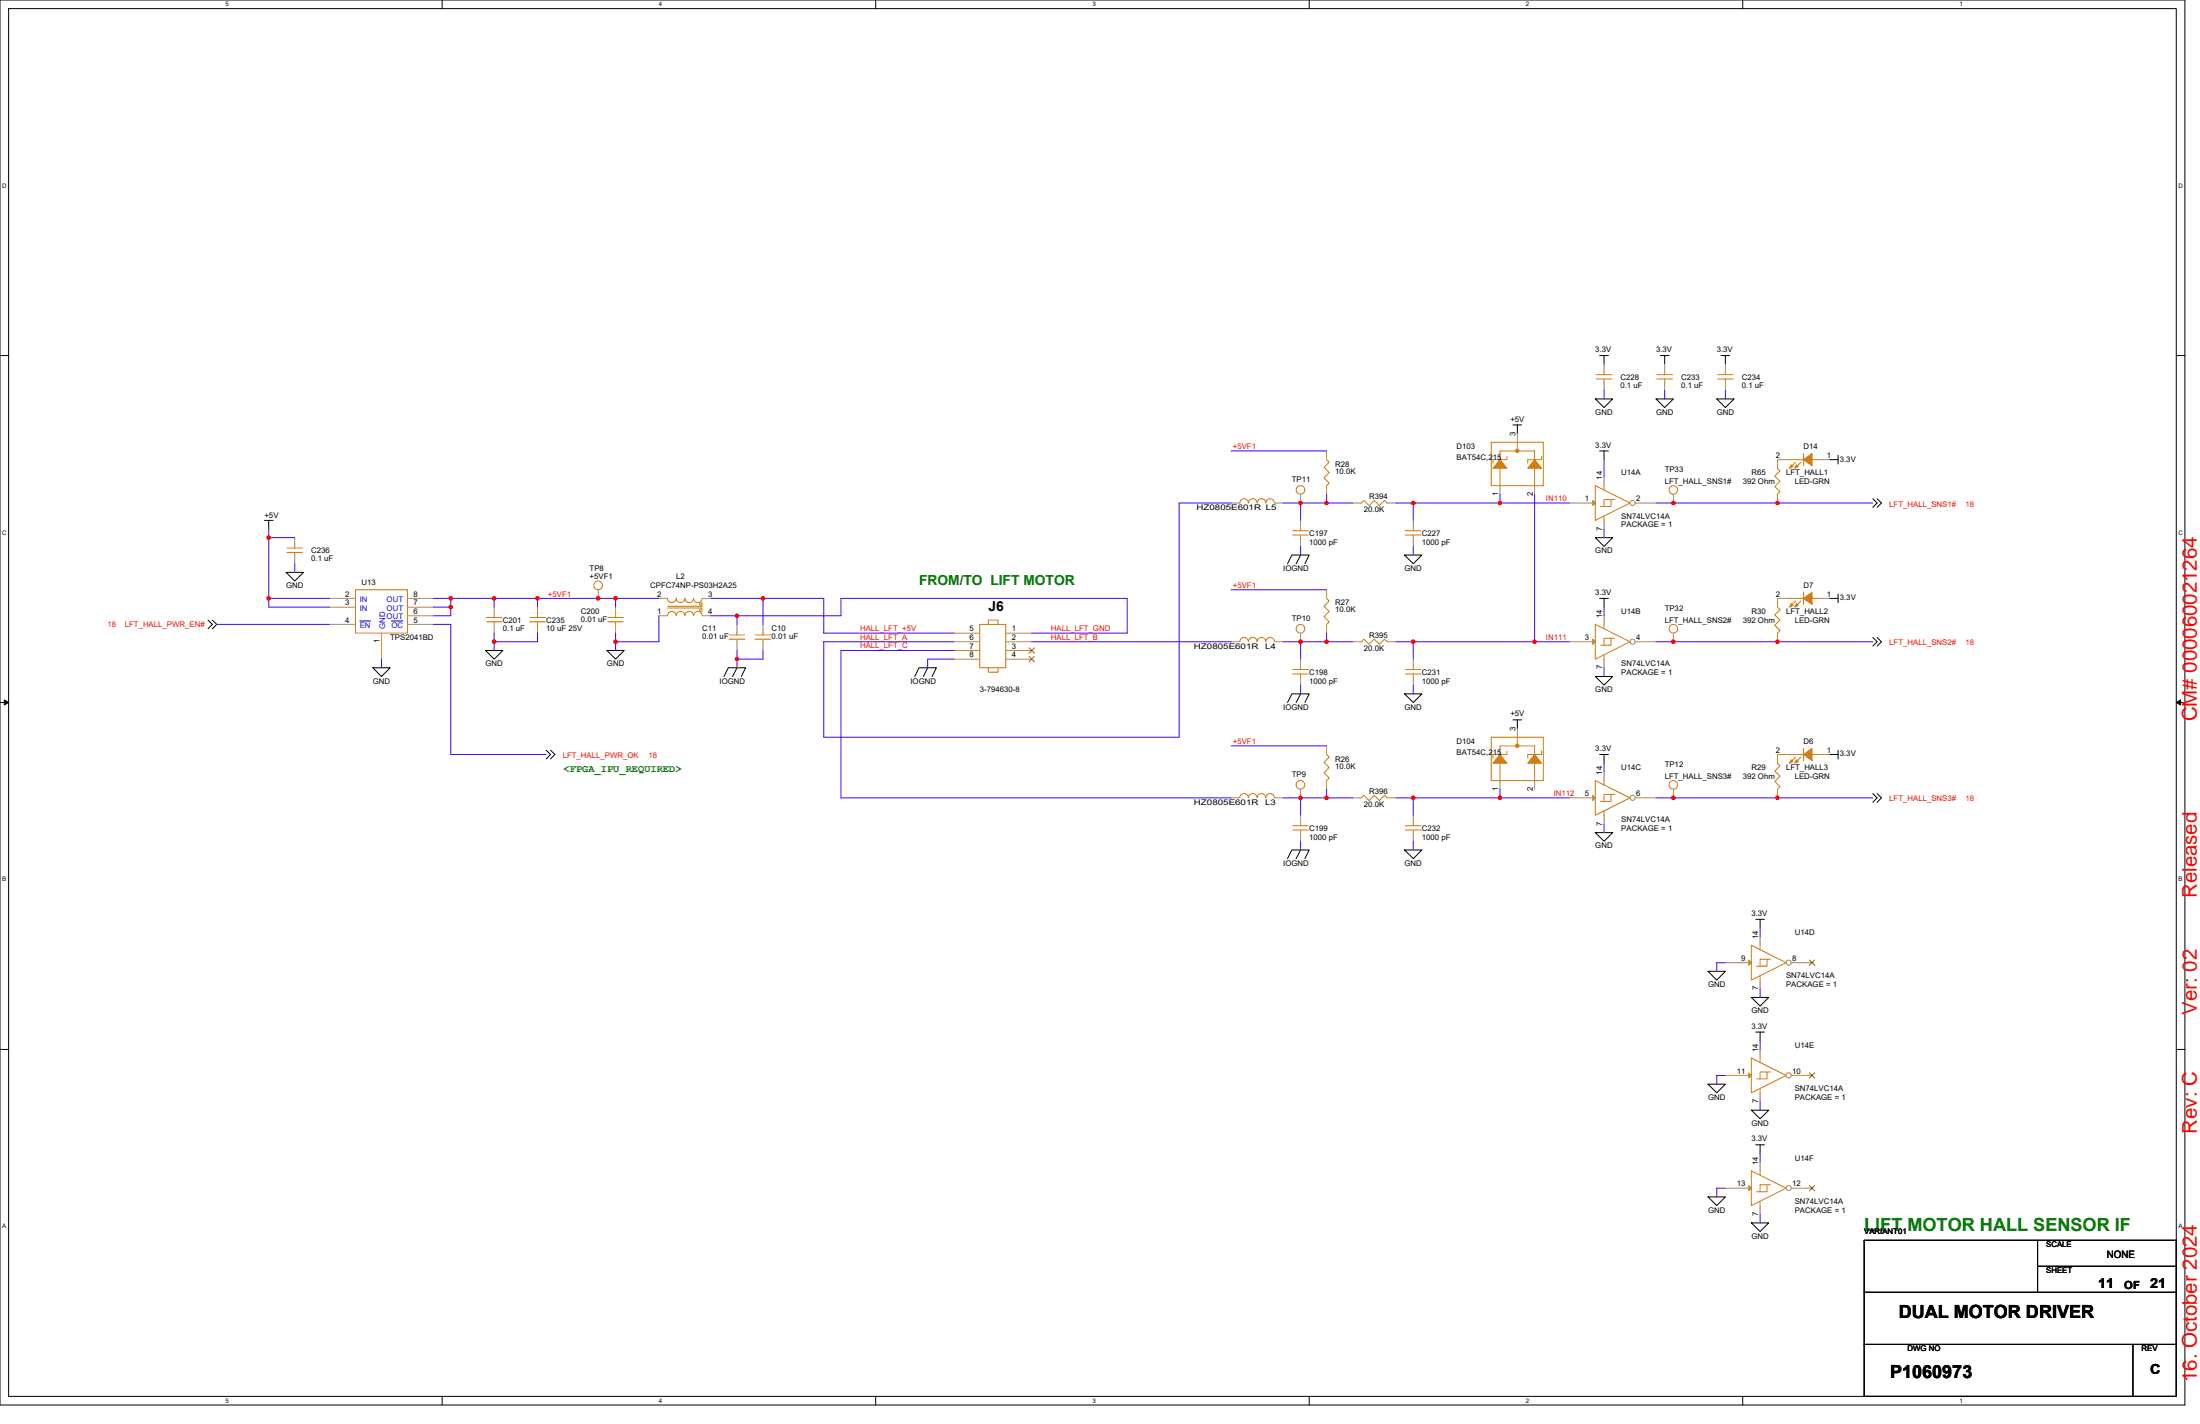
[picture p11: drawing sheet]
<svg xmlns="http://www.w3.org/2000/svg" width="432mm" height="279mm" viewBox="0 0 432 279" stroke-linecap="round" stroke-linejoin="round" font-family="sans-serif">
<path d="M0 0h428.8v275.7h-428.8zM1.7 1.7h425.4v272.3h-425.4z" fill="none" stroke="#000" stroke-width=".2"/>
<g fill="#fff">
<path d="M44.2 .2h.7v1.3h-.7z"/>
<path d="M44.2 274.2h.7v1.3h-.7z"/>
</g>
<path d="M86.8 0v1.7M86.8 274v1.7" fill="none" stroke="#000" stroke-width=".2"/>
<g fill="#fff">
<path d="M129.3 .2h.7v1.3h-.7z"/>
<path d="M129.3 274.2h.7v1.3h-.7z"/>
</g>
<path d="M171.9 0v1.7M171.9 274v1.7" fill="none" stroke="#000" stroke-width=".2"/>
<g fill="#fff">
<path d="M214.4 .2h.7v1.3h-.7z"/>
<path d="M214.4 274.2h.7v1.3h-.7z"/>
</g>
<path d="M257 0v1.7M257 274v1.7" fill="none" stroke="#000" stroke-width=".2"/>
<g fill="#fff">
<path d="M299.5 .2h.7v1.3h-.7z"/>
<path d="M299.5 274.2h.7v1.3h-.7z"/>
</g>
<path d="M342.1 0v1.7M342.1 274v1.7" fill="none" stroke="#000" stroke-width=".2"/>
<g fill="#fff">
<path d="M384.6 .2h.7v1.3h-.7z"/>
<path d="M384.6 274.2h.7v1.3h-.7z"/>
<path d="M.4 35.7h.9v1.4h-.9z"/>
<path d="M427.6 35.7h.8v1.4h-.8z"/>
<path d="M.4 103.8h.9v1.3h-.9z"/>
<path d="M427.6 103.8h.8v1.3h-.8z"/>
</g>
<path d="M0 69.8h1.7M427.1 69.8h1.7" fill="none" stroke="#000" stroke-width=".2"/>
<g fill="#fff">
<path d="M.4 171.9h.8v1.3h-.8z"/>
<path d="M427.6 171.9h.7v1.3h-.7z"/>
</g>
<path d="M0 137.8h1.7M427.1 137.8h1.7" fill="none" stroke="#000" stroke-width=".2"/>
<path d="M.8 137.3l.9 .5-.9 .5zM427.1 137.8l.9-.5v1z" fill="#000" stroke="#000" stroke-width=".2"/>
<g fill="#fff">
<path d="M.4 239.9h.8v1.4h-.8z"/>
<path d="M427.6 239.9h.7v1.4h-.7z"/>
</g>
<g fill="none" stroke="#000" stroke-width=".2">
<path d="M313.1 78.3h3.4l-1.7 1.7zM314 69.8h1.7M314.8 69.8v1.7M325 78.3h3.4l-1.7 1.7zM325.9 69.8h1.7M326.7 69.8v1.7M337 78.3h3.4l-1.8 1.7zM337.8 69.8h1.7M338.6 69.8v1.7M296.9 83.4h1.8M297.8 83.4v1.7M314 88.5h1.7"/>
<path d="M314.8 88.5v1.7M359.1 90.2h1.7M360.8 89.3v1.7M367.6 97.9l.8 .8-.8 .8M368.4 97.9l.9 .8-.9 .8M51.9 102.1h1.7M52.7 102.1v1.7M56.2 112.3h3.4l-1.8 1.7zM252.7 110.6l.9-1.7h3.4l-.9 1.7M255.3 108.9l-.9 1.7M275.7 108.9h3.4l-1.7 1.7zM313.1 105.5h3.4l-1.7 1.7z"/>
<path d="M314 117.4h1.7M314.8 117.4v1.7M359.1 117.4h1.7M360.8 116.6v1.7M40.8 121.7l.9 .8-.9 .9M41.7 121.7l.8 .8-.8 .9M73.2 131h3.4l-1.7 1.7zM95.3 127.6h3.4l-1.7 1.7zM119.1 127.6h3.4l-1.7 1.7zM142.1 132.7l.8-1.7h3.4l-.8 1.7M144.7 131l-.9 1.7M179.5 132.7l.9-1.7h3.4l-.9 1.7"/>
<path d="M182.1 131l-.9 1.7M252.7 137.8l.9-1.7h3.4l-.9 1.7M255.3 136.1l-.9 1.7M275.7 136.1h3.4l-1.7 1.7zM313.1 132.7h3.4l-1.7 1.7zM367.6 125.1l.8 .8-.8 .9M368.4 125.1l.9 .8-.9 .9M107.2 147.2l.9 .8-.9 .9M108.1 147.2l.8 .8-.8 .9M296.9 141.2h1.8M297.8 141.2v1.7M314 148h1.7"/>
<path d="M314.8 148v1.8M359.1 148h1.7M360.8 147.2v1.7M367.6 155.7l.8 .8-.8 .9M368.4 155.7l.9 .8-.9 .9M252.7 168.5l.9-1.7h3.4l-.9 1.7M255.3 166.8l-.9 1.7M275.7 166.8h3.4l-1.7 1.7zM313.1 163.4h3.4l-1.7 1.7zM335.2 190.6h3.4l-1.6 1.7zM343.7 195.7h3.5l-1.7 1.7zM344.6 180.4h1.7"/>
<path d="M345.5 180.4v1.7M0 205.9h1.7M335.2 212.7h3.4l-1.6 1.7zM343.7 217.8h3.5l-1.7 1.7zM344.6 202.5h1.7M345.5 202.5v1.7M427.1 205.9h1.7M335.2 234.8h3.4l-1.6 1.7zM343.7 239.9h3.5l-1.7 1.7zM344.6 224.6h1.7M345.5 224.6v1.7M365.9 253.6h61.2"/>
<path d="M365.9 243.4h61.2v30.6h-61.2zM399.9 243.4v10.2M399.9 248.5h27.2M365.9 263.8h61.2M418.6 263.8v10.2"/>
</g>
<g fill="none" stroke="#cc8006" stroke-width=".2">
<path d="M337.1 74.4h3.1M337.1 73.5h3.1M338.6 73.2v.3M338.6 74.4v.5M250.1 98.7a.85 .85 0 0 0-.8-.8 .85 .85 0 0 0-.9 .8 .85 .85 0 0 0-.8-.8 .85 .85 0 0 0-.9 .8 .86 .86 0 0 0-.8-.8 .86 .86 0 0 0-.9 .8 .84 .84 0 0 0-.8-.8 .84 .84 0 0 0-.8 .8M260.4 148l.5 .6-1 1 1 1-1 1 1 1-.5 .6M313.1 153.2l6.8 3.3-6.8 3.5zM314.8 153.2v.8M314.8 159.1v.9M316.2 155.9v1.3h-2.1M316.9 155.9h-2.1v1.3M275.8 162.9h3.1"/>
<path d="M275.8 162h3.1M277.4 161.7v.3M277.4 162.9v.5"/>
</g>
<path d="M338.6 71.5v1.7M338.6 74.9v1.7M241.6 98.7h1.8M250.1 98.7h1.8M260.4 153.2v1.7M260.4 146.3v1.7M277.4 160v1.7M308 156.5h5.1M277.4 163.4v1.7" fill="none" stroke="#a84" stroke-width=".2"/>
<path d="M312.6 156l.5 .5-.5 .6z" fill="#a84" stroke="#a84" stroke-width=".2"/>
<circle cx="320.4" cy="156.5" r=".5" fill="#fff" stroke="#a84" stroke-width=".2"/>
<g fill="none" stroke="#a84" stroke-width=".2">
<path d="M308 98.7h5.1M328.4 97v1.7M97 119.1v1.7M117.4 115.7v1.7M97 122.5v1.7M144.7 122.5v1.7M144.7 125.9v1.7M149.8 122.5v1.7M149.8 125.9v1.7M187.2 124.2h5.1M187.2 127.6h5.1M187.2 125.9h5.1"/>
<path d="M187.2 129.3h5.1M197.4 124.2h5.1M197.4 127.6h5.1M197.4 125.9h5.1M197.4 129.3h5.1M255.3 124.2v1.7M265.5 125.9h1.7M272.3 125.9h1.7M277.4 129.3v1.7M277.4 132.7v1.7M328.4 124.2v1.7M241.6 156.5h1.8"/>
<path d="M250.1 156.5h1.8M294.4 153.2v1.7M297.8 142.9v1.8M301.2 153.2v1.7M314.8 160v1.7M314.8 151.4v1.8M321 156.5h4M348.9 148h1.7M357.4 148h1.7"/>
</g>
<g fill="none" stroke="#cc8006" stroke-width=".2">
<path d="M313.1 95.3l6.8 3.4-6.8 3.4zM314.8 95.3v.8M316.2 98v1.4h-2.1M316.9 98h-2.1v1.4M314.8 101.2v.9M95.5 122h3M95.5 121.2h3M97 120.8v.4M97 122v.5M143.1 125.4h3.1M143.1 124.6h3.1M144.7 124.2v.4"/>
<path d="M144.7 125.4v.5M148.2 125.4h3.1M148.2 124.6h3.1M149.8 124.2v.4M149.8 125.4v.5M192.3 122.5h5.1v8.5h-5.1zM194 122.5v-.8h1.9v.8M194 131v.9h1.9v-.9M267.2 125.9l.5-.5 1 1 1-1 1 1 1.1-1 .5 .5M275.8 132.2h3.1M275.8 131.4h3.1M277.4 131v.4"/>
<path d="M277.4 132.2v.5M243.4 156.5a.84 .84 0 0 1 .8-.8 .84 .84 0 0 1 .8 .8 .86 .86 0 0 1 .9-.8 .86 .86 0 0 1 .8 .8 .85 .85 0 0 1 .9-.8 .85 .85 0 0 1 .8 .8 .85 .85 0 0 1 .9-.8 .85 .85 0 0 1 .8 .8M292.7 144.7h10.2v8.5h-10.2zM294.4 148v-1.7h6.8v1.7M294.4 149.8v3.4M295.8 147.4v.6h-2.8v.7M297.8 144.7v1.6M301.2 149.8v3.4M302.6 147.4v.6h-2.8v.7M350.6 148h3.4M352.4 148.6l-1 1M353.5 148.6l-1.1 1"/>
<path d="M354 146.9v2.3M355.7 148h1.7"/>
<circle cx="328.4" cy="96.1" r=".84"/>
<circle cx="117.4" cy="114.8" r=".84"/>
<circle cx="255.2" cy="123.4" r=".85"/>
<circle cx="328.4" cy="123.4" r=".84"/>
</g>
<g fill="#cc8006" stroke="#cc8006" stroke-width=".2">
<path d="M294.4 148l1.4 1.8h-2.8z"/>
<path d="M301.2 148l1.4 1.8h-2.8z"/>
<path d="M354 148l1.7-1.1v2.3z"/>
<path d="M351.6 149.1l.3 .3-.7 .4z"/>
<path d="M352.6 149.1l.4 .3-.7 .4z"/>
<circle cx="297.8" cy="146.3" r=".33"/>
</g>
<path d="M202 127.1l1 1.1M202 128.8l1 1.1M203 127.1l-1 1.1M203 128.8l-1 1.1" fill="none" stroke="#804000" stroke-width=".2"/>
<path d="M312.6 98.2l.5 .5-.5 .5z" fill="#a84" stroke="#a84" stroke-width=".2"/>
<circle cx="320.4" cy="98.7" r=".5" fill="#fff" stroke="#a84" stroke-width=".2"/>
<path d="M314.8 93.6v1.7M321 98.7h4M314.8 102.1v1.7M348.9 148v1.8M348.9 154.9v1.6M338.6 233.1h5.1" fill="none" stroke="#a84" stroke-width=".2"/>
<path d="M348.9 149.8l.5 .5-1.1 1 1.1 1-1.1 1 1.1 1-.5 .6M343.7 229.7l6.9 3.4-6.9 3.4zM345.5 229.7v.9M345.5 235.7v.8M346.8 232.5v1.3h-2M347.5 232.5h-2v1.3" fill="none" stroke="#cc8006" stroke-width=".2"/>
<path d="M343.2 232.6l.5 .5-.5 .5z" fill="#a84" stroke="#a84" stroke-width=".2"/>
<circle cx="351.1" cy="233.1" r=".5" fill="#fff" stroke="#a84" stroke-width=".2"/>
<g fill="none" stroke="#a84" stroke-width=".2">
<path d="M294.4 95.3v1.7M297.8 85.1v1.7M301.2 95.3v1.7M348.9 97v1.7M350.6 90.2h-1.7v1.7M357.4 90.2h1.7M57.8 105.5v1.7M57.8 108.9v1.7M64.7 117.4h5.1M64.7 119.1h5.1M80 119.1h5.1M80 117.4h5.1"/>
<path d="M277.4 102.1v1.7M277.4 105.5v1.7M350.6 117.4h-1.7v1.7M357.4 117.4h1.7M64.7 122.5h5.1M74.9 124.2v5.1M80 122.5h5.1M80 120.8h5.1M348.9 124.2v1.7M255.3 154.9v1.6M328.4 154.9v1.6M338.6 188.9h5.1"/>
<path d="M345.5 236.5v1.8M345.5 228v1.7M351.6 233.1h4.1"/>
</g>
<path d="M355.2 232.6l1 1.1M356.2 232.6l-1.1 1.1" fill="none" stroke="#804000" stroke-width=".2"/>
<g fill="none" stroke="#cc8006" stroke-width=".2">
<path d="M292.7 86.8h10.2v8.5h-10.2zM294.4 90.2v-1.7h6.8v1.7M294.4 91.9v3.4M295.8 89.5v.7h-2.8v.7M297.8 86.8v1.7M301.2 91.9v3.4M302.6 89.5v.7h-2.8v.7M348.9 91.9l.5 .5-1.1 1 1.1 1-1.1 1.1 1.1 1-.5 .5M350.6 90.2h3.4M352.4 90.7l-1 1M353.5 90.7l-1.1 1M354 89v2.4"/>
<path d="M355.7 90.2h1.7M56.3 108.4h3.1M56.3 107.5h3.1M57.8 107.2v.3M57.8 108.4v.5M69.8 115.7h10.2v8.5h-10.2zM275.8 105h3.1M275.8 104.1h3.1M277.4 103.8v.3M277.4 105v.5M348.9 119.1l.5 .5-1.1 1 1.1 1.1-1.1 1 1.1 1-.5 .5M350.6 117.4h3.4"/>
<path d="M352.4 117.9l-1 1.1M353.5 117.9l-1.1 1.1M354 116.2v2.4M355.7 117.4h1.7M343.7 185.5l6.9 3.4-6.9 3.4zM345.5 185.5v.8M345.5 191.5v.8M346.8 188.2v1.4h-2M347.5 188.2h-2v1.4"/>
<circle cx="255.3" cy="154" r=".84"/>
<circle cx="328.4" cy="154" r=".84"/>
</g>
<g fill="#cc8006" stroke="#cc8006" stroke-width=".2">
<path d="M354 117.4l1.7-1.2v2.4z"/>
<path d="M351.6 118.4l.3 .4-.7 .3z"/>
<path d="M352.6 118.4l.4 .4-.7 .3z"/>
<path d="M354 90.2l1.7-1.2v2.4z"/>
<path d="M351.6 91.2l.3 .3-.7 .4z"/>
<path d="M352.6 91.2l.4 .3-.7 .4z"/>
<path d="M294.4 90.2l1.4 1.7h-2.8z"/>
<path d="M301.2 90.2l1.4 1.7h-2.8z"/>
<circle cx="297.8" cy="88.5" r=".33"/>
</g>
<path d="M70.6 121.8h2.1M76.8 121.8h2.3" fill="none" stroke="#00c" stroke-width=".2"/>
<path d="M343.2 188.4l.5 .5-.5 .5z" fill="#a84" stroke="#a84" stroke-width=".2"/>
<circle cx="351.1" cy="188.9" r=".5" fill="#fff" stroke="#a84" stroke-width=".2"/>
<path d="M314.8 71.5v1.7M314.8 74.9v1.7M265.5 98.7h1.7M272.3 98.7h1.7M260.4 115.7v1.7M241.6 125.9h1.8M250.1 125.9h1.8M260.4 122.5v1.7M308 125.9h5.1M345.5 192.3v1.7M345.5 183.8v1.7M351.6 188.9h4.1" fill="none" stroke="#a84" stroke-width=".2"/>
<path d="M355.2 188.4l1 1M356.2 188.4l-1.1 1" fill="none" stroke="#804000" stroke-width=".2"/>
<path d="M313.3 74.4h3.1M313.3 73.5h3.1M314.8 73.2v.3M314.8 74.4v.5M267.2 98.7l.5-.5 1 1 1-1 1 1 1.1-1 .5 .5M260.4 117.4l.5 .5-1 1.1 1 1-1 1 1 1-.5 .5M250.1 125.9a.85 .85 0 0 0-.8-.8 .85 .85 0 0 0-.9 .8 .85 .85 0 0 0-.8-.8 .85 .85 0 0 0-.9 .8 .86 .86 0 0 0-.8-.8 .86 .86 0 0 0-.9 .8 .84 .84 0 0 0-.8-.8 .84 .84 0 0 0-.8 .8M313.1 122.5l6.8 3.4-6.8 3.4zM314.8 122.5v.9M314.8 128.5v.8M316.2 125.2v1.4h-2.1M316.9 125.2h-2.1v1.4" fill="none" stroke="#cc8006" stroke-width=".2"/>
<path d="M312.6 125.4l.5 .5-.5 .5z" fill="#a84" stroke="#a84" stroke-width=".2"/>
<circle cx="320.4" cy="125.9" r=".5" fill="#fff" stroke="#a84" stroke-width=".2"/>
<g fill="none" stroke="#a84" stroke-width=".2">
<path d="M326.7 71.5v1.7M326.7 74.9v1.7M255.3 97v1.7M129.3 117.4h1.7M137.8 117.4h1.7M255.3 102.1v1.7M255.3 105.5v1.7M129.3 120.8h1.7M137.8 120.8h1.7M255.3 129.3v1.7M255.3 132.7v1.7M314.8 129.3v1.7"/>
<path d="M314.8 120.8v1.7M321 125.9h4M265.5 156.5h1.7M272.3 156.5h1.7M338.6 211h5.1"/>
</g>
<g fill="none" stroke="#cc8006" stroke-width=".2">
<path d="M325.2 74.4h3.1M325.2 73.5h3.1M326.7 73.2v.3M326.7 74.4v.5M131 119.3h6.8M131 119h6.8M134.4 117.4a.85 .85 0 0 1-.8 .8 .85 .85 0 0 1-.9-.8 .85 .85 0 0 1-.8 .8 .85 .85 0 0 1-.9-.8M136.1 117.4a.85 .85 0 0 1-.8 .8 .85 .85 0 0 1-.9-.8M137.4 118.3h.3v.4h-.3zM137.8 117.4a.84 .84 0 0 1-.8 .8 .84 .84 0 0 1-.9-.8M253.7 105h3.1M253.7 104.1h3.1"/>
<path d="M255.3 103.8v.3M255.3 105v.5M131 120.8a.85 .85 0 0 1 .9-.8 .85 .85 0 0 1 .8 .8 .85 .85 0 0 1 .9-.8 .85 .85 0 0 1 .8 .8M134.4 120.8a.85 .85 0 0 1 .9-.8 .85 .85 0 0 1 .8 .8M136.1 120.8a.84 .84 0 0 1 .9-.8 .84 .84 0 0 1 .8 .8M253.7 132.2h3.1M253.7 131.4h3.1M255.3 131v.4M255.3 132.2v.5M267.2 156.5l.5-.5 1 1.1 1-1.1 1 1.1 1.1-1.1 .5 .5M343.7 207.6l6.9 3.4-6.9 3.4zM345.5 207.6v.9"/>
<path d="M345.5 213.6v.8M346.8 210.3v1.4h-2M347.5 210.3h-2v1.4"/>
<circle cx="255.3" cy="96.1" r=".84"/>
<circle cx="137.6" cy="119.7" r=".24"/>
</g>
<path d="M343.2 210.5l.5 .5-.5 .5z" fill="#a84" stroke="#a84" stroke-width=".2"/>
<circle cx="351.1" cy="211" r=".5" fill="#fff" stroke="#a84" stroke-width=".2"/>
<path d="M260.4 95.3v1.7M260.4 88.5v1.7M105.5 119.1v1.7M120.8 119.1v1.7M105.5 122.5v1.7M120.8 122.5v1.7M255.3 160v1.7M255.3 163.4v1.7M345.5 214.4v1.7M345.5 205.9v1.7M351.6 211h4.1" fill="none" stroke="#a84" stroke-width=".2"/>
<path d="M355.2 210.5l1 1M356.2 210.5l-1.1 1" fill="none" stroke="#804000" stroke-width=".2"/>
<g fill="none" stroke="#cc8006" stroke-width=".2">
<path d="M260.4 90.2l.5 .5-1 1 1 1-1 1.1 1 1-.5 .5M104 122h3M104 121.2h3M105.5 120.8v.4M105.5 122v.5M119.3 122h3M119.3 121.2h3M120.8 120.8v.4M120.8 122v.5M253.7 162.9h3.1M253.7 162h3.1M255.3 161.7v.3"/>
<path d="M255.3 162.9v.5"/>
</g>
<g fill="none" stroke="#4200ff" stroke-width=".2">
<path d="M314.8 76.6v1.7M326.7 76.6v1.7M338.6 76.6v1.7M241.6 88.5h18.8M241.6 98.7h-10.2v46h-69.7v-18.8h25.5M251.9 98.7h3.4M255.3 98.7v3.4M255.3 98.7h5.1M260.4 97v1.7M260.4 98.7h5.1M274 98.7h3.4M277.4 98.7h17"/>
<path d="M277.4 98.7v3.4M294.4 97v1.7M294.4 98.7h13.6M301.2 97v28.9M314.8 90.2v3.4M325 98.7h42.6M52.7 105.5h5.1M52.7 117.4v1.7h12M52.7 117.4h12M52.7 105.5v11.9M52.7 103.8v1.7M57.8 110.6v1.7"/>
<path d="M85.1 119.1h3.4M85.1 117.4h3.4v1.7M88.5 119.1v1.7h-3.4M88.5 117.4h8.5M97 117.4h8.5M97 117.4v1.7M105.5 117.4h15.3M105.5 117.4v1.7M120.8 117.4h8.5M120.8 117.4v1.7M139.5 117.4h10.3M149.8 117.4h11.9v6.8h25.5"/>
<path d="M149.8 117.4v5.1M241.6 115.7h18.8M255.3 107.2v1.7M277.4 107.2v1.7M314.8 119.1v1.7M314.8 103.8v1.7M42.5 122.5h22.2M74.9 129.3v1.7M85.1 122.5h3.4v25.5h18.7M97 125.9v1.7M97 124.2v1.7M105.5 124.2v1.7h-8.5"/>
<path d="M120.8 125.9v1.7M129.3 120.8v5.1h-8.5v-1.7M139.5 120.8h5.2v1.7M144.7 120.8h20.4v-3.4h56.1v6.8h-18.7M144.7 129.3v1.7M144.7 127.6v1.7M149.8 127.6v1.7h-5.1M187.2 127.6h-22.1v28.9h76.5M187.2 129.3h-5.1v1.7M202.5 125.9h39.1M251.9 125.9h3.4M255.3 125.9v3.4"/>
<path d="M255.3 134.4v1.7M255.3 125.9h5.1M260.4 124.2v1.7M260.4 125.9h5.1M274 125.9h3.4M277.4 125.9v3.4M277.4 125.9h23.8M277.4 134.4v1.7M301.2 125.9h6.8M314.8 131v1.7M325 125.9h42.6M241.6 146.3h18.8"/>
<path d="M251.9 156.5h3.4M255.3 156.5v3.5M255.3 156.5h5.1M260.4 154.9v1.6M260.4 156.5h5.1M274 156.5h3.4M277.4 156.5h17M277.4 156.5v3.5M294.4 154.9v1.6M294.4 156.5h13.6M314.8 149.8v1.6M325 156.5h42.6"/>
<path d="M255.3 165.1v1.7M277.4 165.1v1.7M314.8 161.7v1.7M338.6 188.9h-1.6v1.7M345.5 194v1.7M345.5 182.1v1.7M338.6 211h-1.6v1.7M345.5 216.1v1.7M345.5 204.2v1.7M338.6 233.1h-1.6v1.7M345.5 238.3v1.6M345.5 226.3v1.7"/>
</g>
<g fill="#f00" stroke="#f00" stroke-width=".2">
<circle cx="348.9" cy="125.9" r=".33"/>
<circle cx="144.6" cy="120.8" r=".33"/>
<circle cx="149.7" cy="117.4" r=".33"/>
<circle cx="144.6" cy="129.3" r=".33"/>
<circle cx="117.4" cy="117.4" r=".33"/>
<circle cx="105.5" cy="117.4" r=".33"/>
<circle cx="52.7" cy="117.4" r=".33"/>
<circle cx="88.5" cy="119.1" r=".33"/>
<circle cx="97" cy="117.4" r=".33"/>
<circle cx="88.5" cy="117.4" r=".33"/>
<circle cx="97" cy="125.9" r=".33"/>
<circle cx="52.7" cy="105.5" r=".33"/>
<circle cx="348.9" cy="156.5" r=".33"/>
<circle cx="348.9" cy="98.7" r=".33"/>
<circle cx="328.4" cy="156.5" r=".33"/>
<circle cx="120.8" cy="125.9" r=".33"/>
<circle cx="277.4" cy="98.7" r=".33"/>
<circle cx="255.3" cy="125.9" r=".33"/>
<circle cx="277.4" cy="125.9" r=".33"/>
<circle cx="277.4" cy="156.5" r=".33"/>
<circle cx="255.3" cy="156.5" r=".33"/>
<circle cx="260.4" cy="125.9" r=".33"/>
<circle cx="260.4" cy="98.7" r=".33"/>
<circle cx="255.3" cy="98.7" r=".33"/>
<circle cx="260.4" cy="156.5" r=".33"/>
<circle cx="120.8" cy="117.4" r=".33"/>
<circle cx="328.4" cy="98.7" r=".33"/>
<circle cx="328.4" cy="125.9" r=".33"/>
<circle cx="294.4" cy="98.7" r=".33"/>
<circle cx="301.2" cy="125.9" r=".33"/>
<circle cx="294.4" cy="156.5" r=".33"/>
</g>
<g font-size="4" fill="#f00">
<text x="431.2" y="141.5" transform="rotate(-90 431.2 141.5)">CM# 000060021264</text>
<text x="431.2" y="176.2" transform="rotate(-90 431.2 176.2)">Released</text>
<text x="431.2" y="199.1" transform="rotate(-90 431.2 199.1)">Ver: 02</text>
<text x="431.2" y="222.5" transform="rotate(-90 431.2 222.5)">Rev: C</text>
<text x="431.2" y="271.2" transform="rotate(-90 431.2 271.2)">16. October 2024</text>
</g>
<text font-size="3.6" fill="#008000" x="365.9" y="241.6">LIFT MOTOR HALL SENSOR IF</text>
<g font-size="3.6">
<text x="372.7" y="258.6">DUAL MOTOR DRIVER</text>
<text x="371" y="270.5">P1060973</text>
</g>
<text font-size="2.7" fill="#008000" x="180.4" y="114.8">FROM/TO LIFT MOTOR</text>
<g font-size="2.7">
<text x="194" y="119.9">J6</text>
<text x="411.8" y="252.7">11</text>
<text x="422" y="252.7">21</text>
<text x="422" y="269.7">C</text>
</g>
<text font-size="2.2" x="416.9" y="252.9">OF</text>
<text font-size="2" fill="#008000" x="110.6" y="151.5">&lt;FPGA_IPU_REQUIRED&gt;</text>
<text font-size="2" x="413.5" y="246.9">NONE</text>
<g font-size="1.5">
<text x="313.1" y="69.1">3.3V</text>
<text x="325" y="69.1">3.3V</text>
<text x="337" y="69.1">3.3V</text>
<text x="318.1" y="74.5">C228</text>
<text x="318.1" y="76.1">0.1 uF</text>
<text x="330" y="74.5">C233</text>
<text x="330" y="76.1">0.1 uF</text>
<text x="341.9" y="74.5">C234</text>
<text x="341.9" y="76.1">0.1 uF</text>
<text x="296.4" y="82.7">+5V</text>
<text x="313.1" y="81.3">GND</text>
<text x="325" y="81.3">GND</text>
<text x="337" y="81.3">GND</text>
<text x="285.9" y="88.2">D103</text>
<text x="297.5" y="85.6" transform="rotate(-90 297.5 85.6)">3</text>
<text x="313.1" y="87.8">3.3V</text>
<text x="348.5" y="89.8">2</text>
<text x="354" y="88.2">D14</text>
<text x="358.6" y="89.8">1</text>
<text x="253.6" y="94.6">TP11</text>
<text x="262.1" y="91.6">R28</text>
<text x="262.1" y="92.9">10.0K</text>
<text x="285.9" y="90.2">BAT54C,215</text>
<text x="314.5" y="94.1" transform="rotate(-90 314.5 94.1)">14</text>
<text x="318.2" y="93.3">U14A</text>
<text x="326.7" y="92.6">TP33</text>
<text x="326.7" y="95">LFT_HALL_SNS1#</text>
<text x="342.1" y="95">392 Ohm</text>
<text x="343.7" y="93.3">R65</text>
<text x="350.6" y="93.3">LFT_HALL1</text>
<text x="352.3" y="95">LED-GRN</text>
<text x="361.1" y="90.6">3.3V</text>
<text x="51.9" y="101.6">+5V</text>
<text x="234.8" y="100.1">HZ0805E601R L5</text>
<text x="267.7" y="100.4">20.0K</text>
<text x="268.7" y="97.9">R394</text>
<text x="294" y="97.3" transform="rotate(-90 294 97.3)">1</text>
<text x="300.8" y="97.3" transform="rotate(-90 300.8 97.3)">2</text>
<text x="311.1" y="98.3">1</text>
<text x="318.2" y="101.8">SN74LVC14A</text>
<text x="321.1" y="98.3">2</text>
<text x="257" y="105.2">C197</text>
<text x="257" y="106.9">1000 pF</text>
<text x="279.1" y="105.2">C227</text>
<text x="279.1" y="106.9">1000 pF</text>
<text x="314.5" y="104.1" transform="rotate(-90 314.5 104.1)">7</text>
<text x="318.2" y="103.5">PACKAGE = 1</text>
<text x="61.1" y="108.6">C236</text>
<text x="61.1" y="110.1">0.1 uF</text>
<text x="115.7" y="112">TP8</text>
<text x="115.7" y="113.7">+5VF1</text>
<text x="132.7" y="113.7">L2</text>
<text x="251.9" y="112">IOGND</text>
<text x="275.7" y="112">GND</text>
<text x="313.1" y="108.6">GND</text>
<text x="56.2" y="115.4">GND</text>
<text x="67.7" y="117.1">2</text>
<text x="67.7" y="118.8">3</text>
<text x="71" y="114.7">U13</text>
<text x="81.2" y="118.8">7</text>
<text x="81.2" y="117.1">8</text>
<text x="127.6" y="115.4">CPFC74NP-PS03H2A25</text>
<text x="129" y="117.1">2</text>
<text x="139" y="117.1">3</text>
<text x="262.1" y="118.8">R27</text>
<text x="313.1" y="116.8">3.3V</text>
<text x="326.7" y="119.8">TP32</text>
<text x="348.5" y="117.1">2</text>
<text x="354" y="115.4">D7</text>
<text x="358.6" y="117.1">1</text>
<text x="361.1" y="117.8">3.3V</text>
<text x="67.7" y="122.2">4</text>
<text x="76.6" y="125.6">TPS2041BD</text>
<text x="81.2" y="122.2">5</text>
<text x="81.2" y="120.5">6</text>
<text x="98.7" y="122.2">C201</text>
<text x="98.7" y="123.9">0.1 uF</text>
<text x="107.2" y="122.2">C235</text>
<text x="107.2" y="123.9">10 uF 25V</text>
<text x="114" y="120.5">C200</text>
<text x="114" y="122">0.01 uF</text>
<text x="129" y="120.5">1</text>
<text x="137.8" y="123.9">C11</text>
<text x="137.8" y="125.4">0.01 uF</text>
<text x="139" y="120.5">4</text>
<text x="151.4" y="123.9">C10</text>
<text x="151.4" y="125.4">0.01 uF</text>
<text x="190.3" y="123.9">5</text>
<text x="190.3" y="125.6">6</text>
<text x="198.6" y="123.9">1</text>
<text x="198.6" y="125.6">2</text>
<text x="253.6" y="121.9">TP10</text>
<text x="262.1" y="120.2">10.0K</text>
<text x="268.7" y="125.1">R395</text>
<text x="311.1" y="125.6">3</text>
<text x="314.5" y="121.3" transform="rotate(-90 314.5 121.3)">14</text>
<text x="318.2" y="120.5">U14B</text>
<text x="321.1" y="125.6">4</text>
<text x="326.7" y="122.2">LFT_HALL_SNS2#</text>
<text x="342.1" y="122.2">392 Ohm</text>
<text x="343.7" y="120.5">R30</text>
<text x="350.6" y="120.5">LFT_HALL2</text>
<text x="352.3" y="122.2">LED-GRN</text>
<text x="74.5" y="126.3" transform="rotate(-90 74.5 126.3)">1</text>
<text x="95.3" y="130.7">GND</text>
<text x="119.1" y="130.7">GND</text>
<text x="190.3" y="127.3">7</text>
<text x="190.3" y="129">8</text>
<text x="198.6" y="127.3">3</text>
<text x="198.6" y="129">4</text>
<text x="234.3" y="127.3">HZ0805E601R</text>
<text x="248.3" y="127.3">L4</text>
<text x="267.7" y="127.6">20.0K</text>
<text x="314.5" y="131.4" transform="rotate(-90 314.5 131.4)">7</text>
<text x="318.2" y="130.7">SN74LVC14A</text>
<text x="73.2" y="134.1">GND</text>
<text x="141.2" y="134.1">IOGND</text>
<text x="178.7" y="134.1">IOGND</text>
<text x="192.3" y="135.8">3-794630-8</text>
<text x="257" y="132.4">C198</text>
<text x="257" y="134.1">1000 pF</text>
<text x="279.1" y="132.4">C231</text>
<text x="279.1" y="134.1">1000 pF</text>
<text x="313.1" y="135.8">GND</text>
<text x="318.2" y="132.4">PACKAGE = 1</text>
<text x="251.9" y="139.2">IOGND</text>
<text x="275.7" y="139.2">GND</text>
<text x="296.4" y="140.6">+5V</text>
<text x="297.5" y="143.5" transform="rotate(-90 297.5 143.5)">3</text>
<text x="262.1" y="149.4">R26</text>
<text x="285.9" y="146">D104</text>
<text x="285.9" y="148.1">BAT54C,215</text>
<text x="313.1" y="147.4">3.3V</text>
<text x="348.5" y="147.7">2</text>
<text x="354" y="146">D6</text>
<text x="358.6" y="147.7">1</text>
<text x="361.1" y="148.4">3.3V</text>
<text x="253.6" y="152.5">TP9</text>
<text x="262.1" y="150.8">10.0K</text>
<text x="268.7" y="155.7">R396</text>
<text x="294" y="155.2" transform="rotate(-90 294 155.2)">1</text>
<text x="300.8" y="155.2" transform="rotate(-90 300.8 155.2)">2</text>
<text x="314.5" y="152" transform="rotate(-90 314.5 152)">14</text>
<text x="318.2" y="151.1">U14C</text>
<text x="326.7" y="150.5">TP12</text>
<text x="326.7" y="152.8">LFT_HALL_SNS3#</text>
<text x="342.1" y="152.8">392 Ohm</text>
<text x="343.7" y="151.1">R29</text>
<text x="350.6" y="151.1">LFT_HALL3</text>
<text x="352.3" y="152.8">LED-GRN</text>
<text x="234.3" y="157.9">HZ0805E601R</text>
<text x="248.3" y="157.9">L3</text>
<text x="267.7" y="158.3">20.0K</text>
<text x="311.1" y="156.2">5</text>
<text x="314.5" y="162" transform="rotate(-90 314.5 162)">7</text>
<text x="318.2" y="161.3">SN74LVC14A</text>
<text x="321.1" y="156.2">6</text>
<text x="257" y="163">C199</text>
<text x="257" y="164.7">1000 pF</text>
<text x="279.1" y="163">C232</text>
<text x="279.1" y="164.7">1000 pF</text>
<text x="313.1" y="166.4">GND</text>
<text x="318.2" y="163">PACKAGE = 1</text>
<text x="251.9" y="169.8">IOGND</text>
<text x="275.7" y="169.8">GND</text>
<text x="343.7" y="179.7">3.3V</text>
<text x="345.1" y="184.3" transform="rotate(-90 345.1 184.3)">14</text>
<text x="352.3" y="183.5">U14D</text>
<text x="341.7" y="188.5">9</text>
<text x="350.6" y="192">SN74LVC14A</text>
<text x="351.7" y="188.5">8</text>
<text x="335.2" y="193.7">GND</text>
<text x="345.1" y="194.3" transform="rotate(-90 345.1 194.3)">7</text>
<text x="350.6" y="193.7">PACKAGE = 1</text>
<text x="343.7" y="198.8">GND</text>
<text x="343.7" y="201.8">3.3V</text>
<text x="345.1" y="206.4" transform="rotate(-90 345.1 206.4)">14</text>
<text x="352.3" y="205.6">U14E</text>
<text x="335.2" y="215.8">GND</text>
<text x="340.9" y="210.7">11</text>
<text x="351.7" y="210.7">10</text>
<text x="352.3" y="214.1">SN74LVC14A</text>
<text x="352.3" y="215.8">PACKAGE = 1</text>
<text x="343.7" y="220.9">GND</text>
<text x="345.1" y="216.5" transform="rotate(-90 345.1 216.5)">7</text>
<text x="343.7" y="224">3.3V</text>
<text x="352.3" y="227.7">U14F</text>
<text x="340.9" y="232.8">13</text>
<text x="345.1" y="228.6" transform="rotate(-90 345.1 228.6)">14</text>
<text x="351.7" y="232.8">12</text>
<text x="335.2" y="237.9">GND</text>
<text x="345.1" y="238.6" transform="rotate(-90 345.1 238.6)">7</text>
<text x="352.3" y="236.2">SN74LVC14A</text>
<text x="352.3" y="237.9">PACKAGE = 1</text>
<text x="343.7" y="243">GND</text>
<text x="365.9" y="242.2">VARIANT01</text>
<text x="401.6" y="244.7">SCALE</text>
<text x="401.6" y="249.8">SHEET</text>
<text x="374.4" y="265.2">DWG NO</text>
<text x="420.3" y="265.2">REV</text>
</g>
<g font-size="1.5" fill="#f00">
<text x="242" y="88.1">+5VF1</text>
<text x="303.4" y="98.4">IN110</text>
<text x="370.8" y="99.4">LFT_HALL_SNS1#</text>
<text x="385.8" y="99.4">18</text>
<text x="107.5" y="117.1">+5VF1</text>
<text x="242" y="115.4">+5VF1</text>
<text x="21.1" y="123">18</text>
<text x="24.5" y="123">LFT_HALL_PWR_EN#</text>
<text x="168.8" y="123.8">HALL_LFT_+5V</text>
<text x="168.8" y="125.5">HALL_LFT_A</text>
<text x="206.2" y="123.8">HALL_LFT_GND</text>
<text x="206.2" y="125.5">HALL_LFT_B</text>
<text x="303.4" y="125.6">IN111</text>
<text x="168.8" y="127.2">HALL_LFT_C</text>
<text x="370.8" y="126.6">LFT_HALL_SNS2#</text>
<text x="385.8" y="126.6">18</text>
<text x="110.4" y="148.7">LFT_HALL_PWR_OK</text>
<text x="127.3" y="148.7">18</text>
<text x="242" y="146">+5VF1</text>
<text x="304.9" y="156.2">IN112</text>
<text x="370.8" y="157.2">LFT_HALL_SNS3#</text>
<text x="385.8" y="157.2">18</text>
</g>
<g font-size="1.5" fill="#00c">
<text x="70.6" y="118.1">IN</text>
<text x="70.6" y="119.8">IN</text>
<text x="75.9" y="119.8">OUT</text>
<text x="75.9" y="118.1">OUT</text>
<text x="70.6" y="123.2">EN</text>
<text x="75.6" y="123.4" transform="rotate(-90 75.6 123.4)">GND</text>
<text x="75.9" y="121.5">OUT</text>
<text x="76.8" y="123.2">OC</text>
</g>
<g font-size="1.2">
<text x="44.2" y="1.2">5</text>
<text x="129.3" y="1.2">4</text>
<text x="214.4" y="1.2">3</text>
<text x="299.5" y="1.2">2</text>
<text x="384.6" y="1.2">1</text>
<text x=".4" y="36.8">D</text>
<text x="427.6" y="36.8">D</text>
<text x=".4" y="104.9">C</text>
<text x="427.6" y="104.9">C</text>
<text x=".4" y="173">B</text>
<text x="427.6" y="173">B</text>
<text x=".4" y="241">A</text>
<text x="427.6" y="241">A</text>
<text x="44.2" y="275.2">5</text>
<text x="129.3" y="275.2">4</text>
<text x="214.4" y="275.2">3</text>
<text x="299.5" y="275.2">2</text>
<text x="384.6" y="275.2">1</text>
</g>
</svg>
